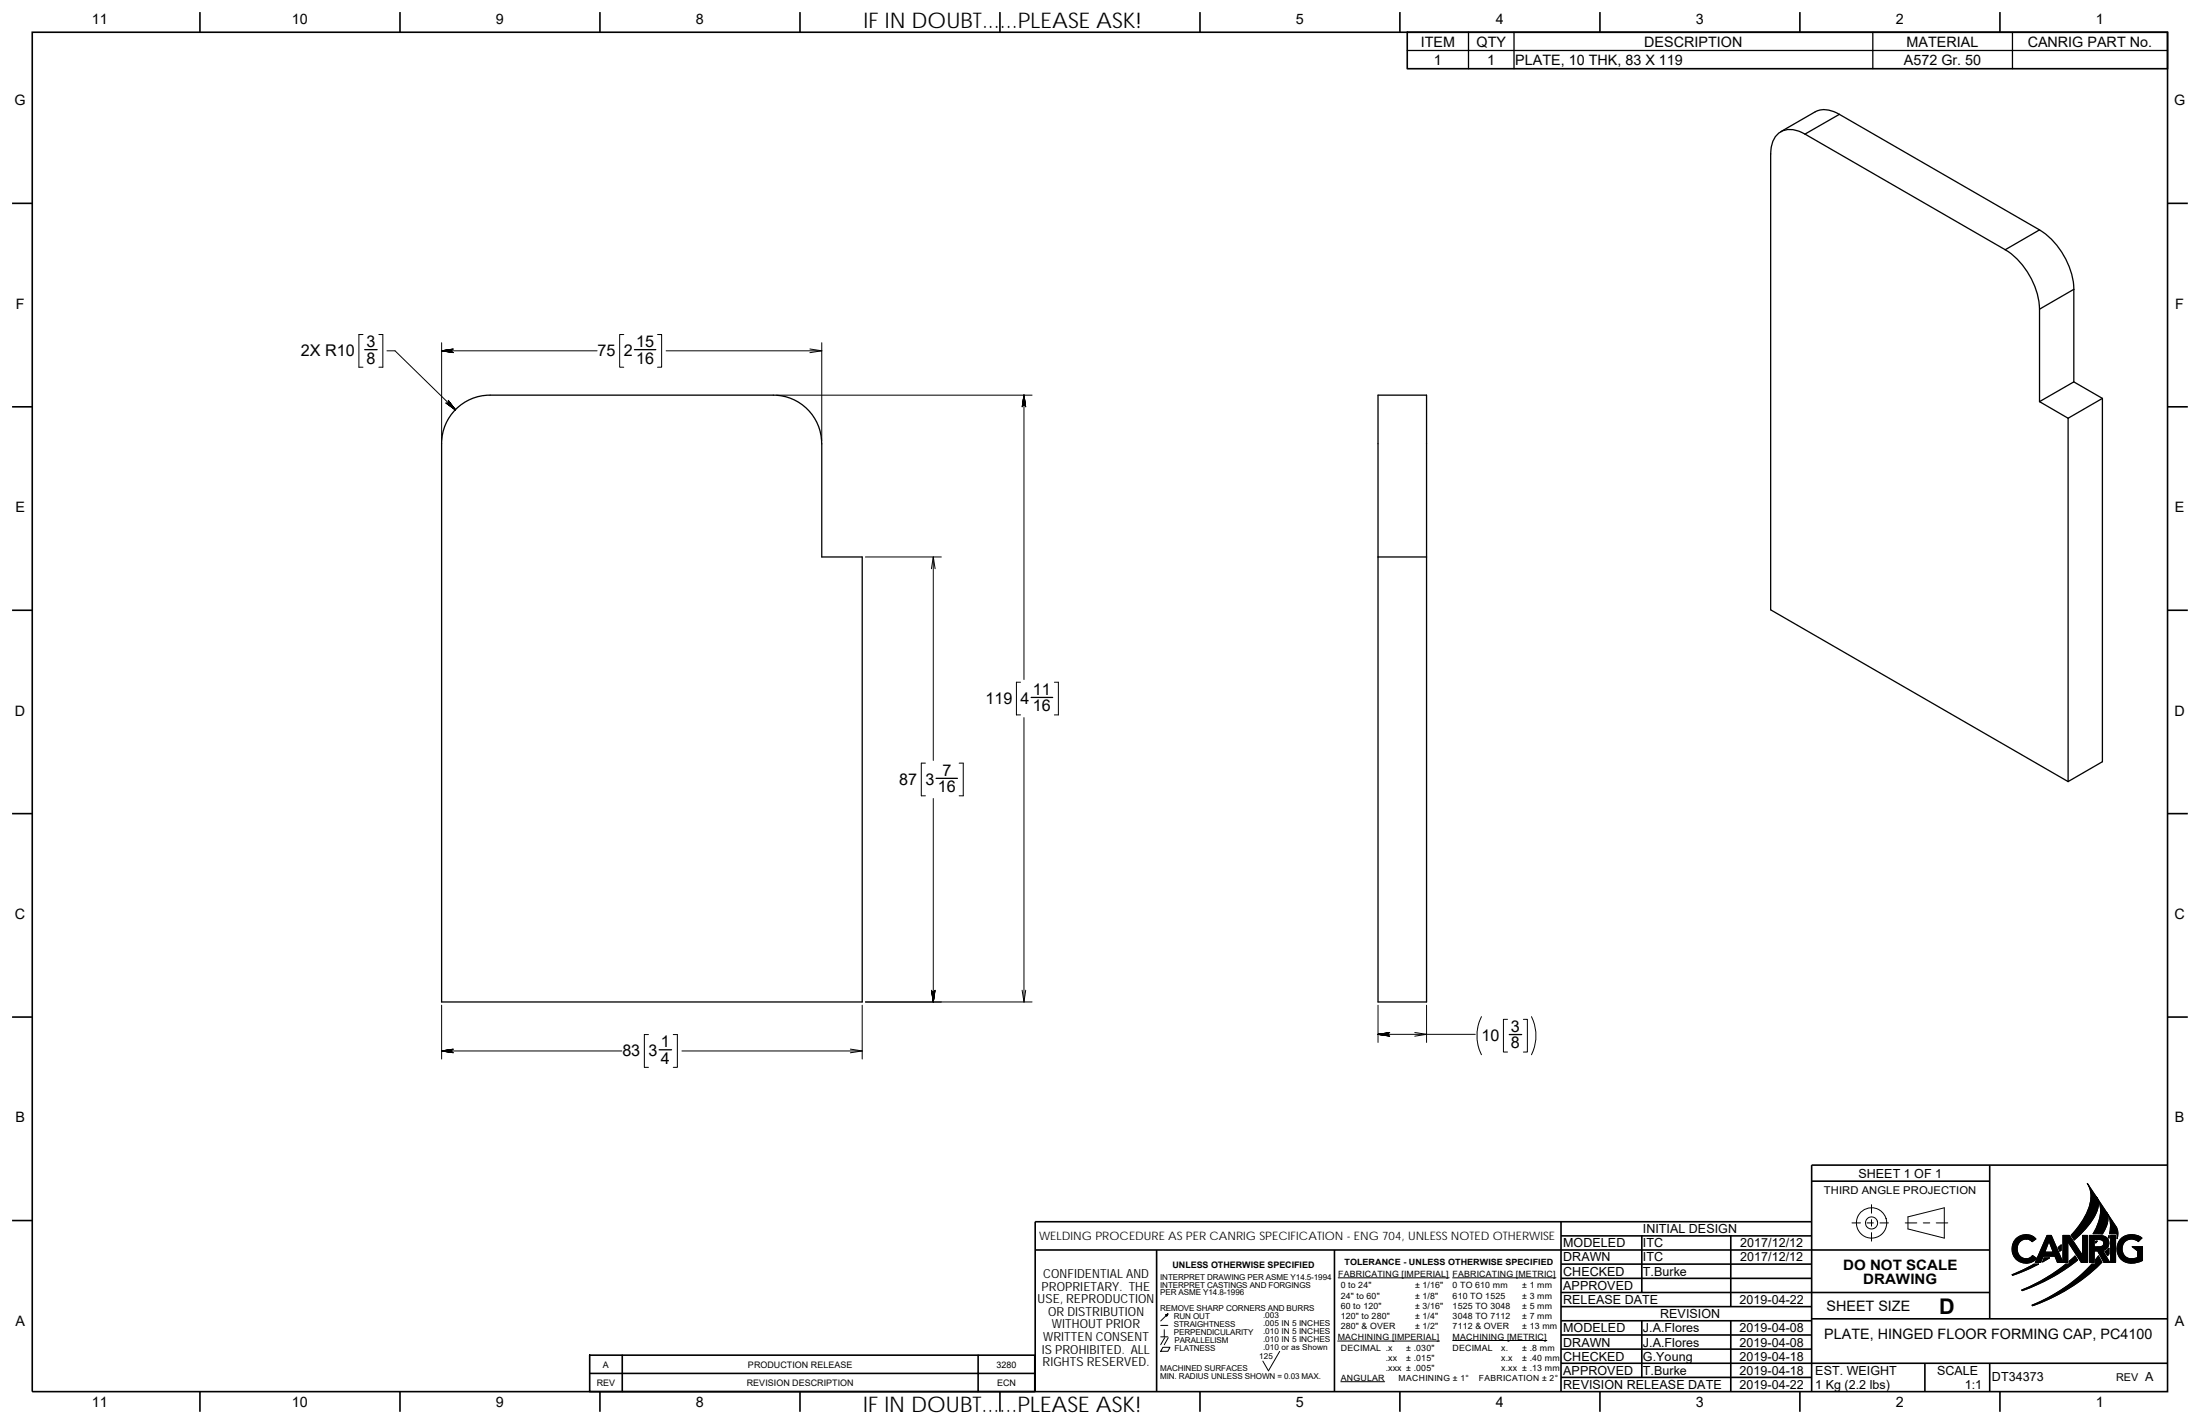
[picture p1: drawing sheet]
<svg xmlns="http://www.w3.org/2000/svg" width="432mm" height="279mm" viewBox="0 0 432 279" stroke-linecap="round" stroke-linejoin="round" font-family="sans-serif">
<g fill="none" stroke="#000" stroke-width=".32">
<path d="M6.3 6.3h419.1v266.8h-419.1zM39.2 2.4v3.9M78.5 2.4v3.9M117.8 2.4v3.9M157 2.4v3.9M196.3 2.4v3.9M235.5 2.4v3.9M274.8 2.4v3.9M276.2 6.3h149.2v7.2h-149.2zM314 2.4v3.9M353.3 2.4v3.9M392.5 2.4v3.9"/>
<path d="M2.4 39.9h3.9M425.4 39.9h4M2.4 79.8h3.9M425.4 79.8h4M2.4 119.7h3.9M425.4 119.7h4M6.3 139.7h.1M425.4 139.7h.1M2.4 159.6h3.9M425.4 159.6h4M2.4 199.6h3.9M425.4 199.6h4"/>
<path d="M2.4 239.5h3.9M306.4 239.7v33.3M355.6 231.8h34.9M355.6 239.7h-152.4v33.3M390.5 228.6v30.2M425.4 228.6h-69.8v44.4M425.4 239.5h4M203.2 245.3h187.3M227 245.3v27.7M261.9 245.3v27.7M306.4 259.1h49.2M306.4 256.4h49.2"/>
<path d="M306.4 253.6h84.1M306.4 250.8h49.2M306.4 248h49.2M306.4 242.5h49.2M322.2 259.1v11.2M322.2 242.5v11.1M339.7 242.5v13.9M339.7 259.1v14M355.6 258.8h69.8M39.2 273v4M78.5 273v4M115.7 269.5h87.4"/>
<path d="M115.7 265.9h87.4v7.1h-87.4zM117.8 273v4M122.1 265.9v7.1M157 273v4M192 265.9v7.1M196.3 273v4M235.5 273v4M274.8 273v4M306.4 264.7h49.2M306.4 270.3h49.2M306.4 267.5h119M306.4 261.9h49.2"/>
<path d="M314 273v4M353.3 273v4M377.8 267.5v5.6M390.5 267.5v5.5M392.5 273v4"/>
</g>
<g fill="none" stroke="#000" stroke-width=".2">
<path d="M71.2 65.6h-.8v6.5h.8M74.4 65.6h.7v6.5h-.7M75.9 68.8h1.6l11.9 11.6M86.7 67.2v19.2M86.7 68.8h30.5M122.4 65.6h-.8v6.5h.8M129.1 65.6h.8v6.5h-.8M130.7 68.8h30.6M152.4 77.5h50.2M159 68.5l2.3 .3M161.3 67.2v19.2M161.3 68.8l-2.3 .4"/>
<path d="M201 77.5v55.8M169.9 109.3h14.9M183.2 109.3l-.4 2.3M183.2 109.3v39.9M183.2 109.3l.3 2.3M200.3 133.9h-.8v6.4h.8M206.9 133.9h.8v6.4h-.8M181.6 149.7h-.8v6.4h.8M183.2 156.7v39.9M188.3 149.7h.8v6.4h-.8M201 140.8v55.8M86.7 197.2v10.6"/>
<path d="M169.2 197.2v10.6M169.9 196.6h32.7M200.6 194.3l.4 2.3M201.3 194.3l-.3 2.3M270.5 197.2v7.3M280 197.2v7.3M290.8 199.5a8.4 8.4 0 0 0 0 7.4M300.6 199.5a8.4 8.4 0 0 1 0 7.4M86.7 206.2h35.3M127.3 203h-.8v6.4h.8M132.1 203h.8v6.4h-.8M133.8 206.2h35.4"/>
<path d="M166.9 205.8l2.3 .4M169.2 206.2l-2.3 .4M270.5 202.9h19.1M277.7 202.6l2.3 .3-2.3 .4M295.9 200h-.8v6.4h.8M299 200h.8v6.4h-.8M363.5 239.9h1.7M366.4 239.9h1.3M367.3 236.4v1.6M367.3 239.3v1.3M369 239.9h1.6M374 239.9h2.2"/>
<path d="M374.5 238.8l7.1-1.8v5.9l-7.1-1.8zM377.5 239.9h1.3M380 239.9h2.3M409.7 232.2l1.8 2.7 .3 .7a4.5 4.5 0 0 1-1.1 3.7l-1.3 1.7-2.3 2.3-.6-.9a13.7 13.7 0 0 0 3.9-7.3 4.5 4.5 0 0 0-.7-2.9zM411.5 234.9l1.9 2.8a4 4 0 0 1-.8 4.4h-1.8a7.6 7.6 0 0 0 1.1-6.4zM413.5 238l1.9 2.7a2.76 2.76 0 0 1 .1 2.3v-.9h-1.5a5.2 5.2 0 0 0-.5-4.1zM229.2 257.8l-1.4 1.4M262.7 250.7h21.7M285.1 250.7h20.3M367.3 241.9v1.6M394.9 250.1l4.3-2.1h.9l-3.3 1.6-1.8 .6zM395.5 243.3a2.95 2.95 0 0 1 2.9-1l.6 .3 .6 .5-.7 .5-.7-.4h-.9l-.6 .2-.5 .5a2.2 2.2 0 0 0 0 2.3l.5 .5 .6 .3 1-.1 .6-.6 .8 .6a2.72 2.72 0 0 1-3.1 .7 2.72 2.72 0 0 1-1.7-2.6l.1-.7z"/>
<path d="M396.8 253.1a35.2 35.2 0 0 0 8.7-5.1h.6v-.6l1.2-1 .5 .8a36.6 36.6 0 0 1-10.9 6zM398.8 256.1a32.9 32.9 0 0 0 11.8-8.1h.7a1.97 1.97 0 0 1 .6-1.6l.6 1.3a35.8 35.8 0 0 1-13.6 8.5zM401.2 246.8h1.1l-1.4 .8zM401.8 242.4h.8l2.3 5.3v-5.3h1.3l2.5 3.9v-3.9h1v5.3h-1.2l-2.6-4.1-.1 4.1h-2l-.5-1.2h-2.3l-.5 1.2h-1zM402.2 243.5l.8 2.2h-1.7zM404 244.8l.6-.5v1l-.3 .2zM410.1 242.4h2.5l.6 .2 .4 .4 .3 .6-.1 1-.5 .5-.6 .3 1.4 2.3h-1.2l-1.2-2.3h-.7v2.3h-.9zM411 243.2l1.6 .2 .3 .4-.1 .5-.6 .3h-1.2zM411.3 243.5h.3l-.3 .4zM413.2 245.6l.7-.7v1.1l-.2 .4zM413.9 242.4v.5l-.1-.1zM414.3 242.4h.9v5.3h-.9z"/>
<path d="M419.7 243.6a2.01 2.01 0 0 0-2.1-.4l-.7 .6a2.14 2.14 0 0 0 0 2.5l.5 .4 .5 .3h.8l.8-.3 .1-1.3-1.1-.8h2M420.4 242.9a2.93 2.93 0 0 0-3.7-.2 2.93 2.93 0 0 0-.9 3.6l.7 1a2.66 2.66 0 0 0 1.9 .5l1.3-.1 .8-.4M227.8 260.1h1.4M227.8 262.3h1.4M228.2 264.4h1.4l-.4 .7h-1.4zM228.5 260.9v1.4M228.6 262.5l-.8 1.3M229.3 262.5l-.8 1.3M251.2 265.2l-2.2 3.8-1.1-1.9M262.6 263.1h19.9M263.2 271.1h8.6M285.1 263h18.5"/>
<circle cx="367.3" cy="240" r="1.19"/>
<circle cx="367.3" cy="240" r="2.98"/>
</g>
<g fill="#000" stroke="#000" stroke-width=".2">
<path d="M86.7 68.8l2.3-.3z" fill-rule="evenodd"/>
<path d="M86.7 68.8l2.2-.3z" fill-rule="evenodd"/>
<path d="M86.7 68.8l2.1-.2z" fill-rule="evenodd"/>
<path d="M86.7 68.8l2-.1-.1 .1z" fill-rule="evenodd"/>
<path d="M86.7 68.8h1.9v.1z" fill-rule="evenodd"/>
<path d="M86.7 68.8l1.9 .1 .1 .1z" fill-rule="evenodd"/>
<path d="M86.7 68.8l2.1 .3z" fill-rule="evenodd"/>
<path d="M86.7 68.8l2.2 .4z" fill-rule="evenodd"/>
<path d="M86.7 68.8l2.3 .4z" fill-rule="evenodd"/>
<path d="M201 77.5l-.4 2.3z" fill-rule="evenodd"/>
<path d="M201 77.5l-.3 2.2z" fill-rule="evenodd"/>
<path d="M201 77.5l-.3 2.1z" fill-rule="evenodd"/>
<path d="M201 77.5l-.1 2-.1 .1z" fill-rule="evenodd"/>
<path d="M201 77.5v2h-.1z" fill-rule="evenodd"/>
<path d="M201 77.5l.1 2.1-.1-.1z" fill-rule="evenodd"/>
<path d="M201 77.5l.2 2.1z" fill-rule="evenodd"/>
<path d="M201 77.5l.3 2.2z" fill-rule="evenodd"/>
<path d="M201 77.5l.3 2.3z" fill-rule="evenodd"/>
<path d="M87.5 79.1l1.9 1.3z" fill-rule="evenodd"/>
<path d="M87.6 79.1l1.8 1.3z" fill-rule="evenodd"/>
<path d="M87.7 79.1l1.7 1.3z" fill-rule="evenodd"/>
<path d="M87.8 79.1h.1l1.5 1.3z" fill-rule="evenodd"/>
<path d="M88 79l1.4 1.4-1.5-1.3z" fill-rule="evenodd"/>
<path d="M88.1 78.9l1.3 1.5-1.4-1.4z" fill-rule="evenodd"/>
<path d="M88.1 78.8l1.3 1.6z" fill-rule="evenodd"/>
<path d="M88 78.7l1.4 1.7z" fill-rule="evenodd"/>
<path d="M88 78.5l1.4 1.9z" fill-rule="evenodd"/>
<path d="M182.8 194.3l.4 2.3z" fill-rule="evenodd"/>
<path d="M182.9 194.4l.3 2.2z" fill-rule="evenodd"/>
<path d="M182.9 194.5l.3 2.1z" fill-rule="evenodd"/>
<path d="M183 194.6h.1l.1 2z" fill-rule="evenodd"/>
<path d="M183.1 194.6h.1v2z" fill-rule="evenodd"/>
<path d="M183.2 194.6h.1l-.1 2z" fill-rule="evenodd"/>
<path d="M183.4 194.5l-.2 2.1z" fill-rule="evenodd"/>
<path d="M183.5 194.4l-.3 2.2z" fill-rule="evenodd"/>
<path d="M183.5 194.3l-.3 2.3z" fill-rule="evenodd"/>
<path d="M86.7 206.2l2.3-.4z" fill-rule="evenodd"/>
<path d="M86.7 206.2l2.2-.3z" fill-rule="evenodd"/>
<path d="M86.7 206.2l2.1-.2z" fill-rule="evenodd"/>
<path d="M86.7 206.2l2-.2-.1 .1z" fill-rule="evenodd"/>
<path d="M86.7 206.2l1.9-.1v.2z" fill-rule="evenodd"/>
<path d="M86.7 206.2l1.9 .1 .1 .1z" fill-rule="evenodd"/>
<path d="M86.7 206.2l2.1 .3z" fill-rule="evenodd"/>
<path d="M86.7 206.2l2.2 .3z" fill-rule="evenodd"/>
<path d="M86.7 206.2l2.3 .4z" fill-rule="evenodd"/>
<path d="M270.5 202.9l2.3-.3z" fill-rule="evenodd"/>
<path d="M270.5 202.9l2.1-.3z" fill-rule="evenodd"/>
<path d="M270.5 202.9l2.1-.2z" fill-rule="evenodd"/>
<path d="M270.5 202.9l2-.1-.1 .1z" fill-rule="evenodd"/>
<path d="M270.5 202.9h1.9v.1z" fill-rule="evenodd"/>
<path d="M270.5 202.9l1.9 .1 .1 .1z" fill-rule="evenodd"/>
<path d="M270.5 202.9l2.1 .3z" fill-rule="evenodd"/>
<path d="M270.5 202.9l2.1 .4z" fill-rule="evenodd"/>
<path d="M270.5 202.9l2.3 .4z" fill-rule="evenodd"/>
<path d="M409.7 232.2l1.9 2.8a3.5 3.5 0 0 1-.5 3.7l-1.9 2.5-2.1 2.1-.6-.9a13.9 13.9 0 0 0 3.9-7.2 4.5 4.5 0 0 0-.7-3z" fill-rule="evenodd"/>
<path d="M228.9 258l.3-.2z" fill-rule="evenodd"/>
<path d="M228.7 258l.5-.2z" fill-rule="evenodd"/>
<path d="M228.9 258.1l.3-.3-.2 .3z" fill-rule="evenodd"/>
<path d="M229.2 257.8l-.2 .5z" fill-rule="evenodd"/>
<path d="M394.9 250.1l4.3-2.1h.9l-4.1 1.9-1 .3z" fill-rule="evenodd"/>
<path d="M395.8 243a2.65 2.65 0 0 1 3.8 .1l-.7 .5a1.77 1.77 0 0 0-2.3-.2 1.77 1.77 0 0 0-.6 2.2 1.66 1.66 0 0 0 1.2 1.3 1.66 1.66 0 0 0 1.7-.6l.8 .6a2.78 2.78 0 0 1-4 .1 2.78 2.78 0 0 1 .1-4z" fill-rule="evenodd"/>
<path d="M398.8 256.1l2.6-1.2 2.3-1.3a27.7 27.7 0 0 0 5.4-4l1.5-1.6h.7v-.9l.6-.7 .6 1.3a35.8 35.8 0 0 1-13.6 8.5z" fill-rule="evenodd"/>
<path d="M401.8 242.4l-2.3 5.3h1l.5-1.2h2.3l.5 1.2h1.1l-2.3-5.3zM402.2 243.5l.8 2.2h-1.7z" fill-rule="evenodd"/>
<path d="M401.2 246.8h1.1l-1.4 .8z" fill-rule="evenodd"/>
<path d="M404.1 244.6l.5-.3v1l-.3 .2-.3-.7z" fill-rule="evenodd"/>
<path d="M396.8 253.1l2.3-1 2.5-1.4 3.9-2.7h.6v-.6l1.2-1 .5 .8a37 37 0 0 1-10.9 6z" fill-rule="evenodd"/>
<path d="M404.9 242.4h1.3l2.5 3.9v-3.9h1v5.3h-1.2l-2.6-4.1-.1 4.1h-.9z" fill-rule="evenodd"/>
<path d="M411.3 243.5h.3l-.3 .4z" fill-rule="evenodd"/>
<path d="M411.6 235l1.8 2.7a4.2 4.2 0 0 1-.8 4.4h-1.8a7.7 7.7 0 0 0 1.2-6.3z" fill-rule="evenodd"/>
<path d="M411 243.2h1.3l.5 .3a.77 .77 0 0 1 0 .9 .77 .77 0 0 1-.9 .2h-.9zM410.1 242.4v5.3h.9v-2.3h.7l1.2 2.3h1.2l-1.4-2.3a1.52 1.52 0 0 0 1.2-1.9 1.52 1.52 0 0 0-1.9-1.1z" fill-rule="evenodd"/>
<path d="M413.2 245.6l.7-.7v1.1l-.2 .4z" fill-rule="evenodd"/>
<path d="M413.9 242.4v.5l-.1-.1z" fill-rule="evenodd"/>
<path d="M414.3 242.4v5.3h.9v-5.3z" fill-rule="evenodd"/>
<path d="M413.5 238l1.8 2.7a2.99 2.99 0 0 1 .2 2.3v-.9h-1.5a5.1 5.1 0 0 0-.5-4.1z" fill-rule="evenodd"/>
<path d="M416.5 242.8a3.3 3.3 0 0 1 3.9 .1l-.7 .7a1.94 1.94 0 0 0-2.6 .1 1.94 1.94 0 0 0-.2 2.6 1.94 1.94 0 0 0 2.6 .4l.1-1.3-1.1-.8h2v2.7a3.5 3.5 0 0 1-4.4-.5 2.91 2.91 0 0 1 .4-4z" fill-rule="evenodd"/>
</g>
<g fill="none" stroke="#000" stroke-width=".25">
<path d="M276.2 9.9h149.2M288.2 6.3v7.2M297.2 6.3v7.2M367.6 6.3v7.2M395 6.3v7.2M354.3 26.3l39.3 22.7M354.3 26.3a4.5 4.5 0 0 0-5.4 0 5.1 5.1 0 0 0-1.4 3.9v89.5l58.4 33.7M361 22.4l-6.7 3.9M361 22.4l39.3 22.7M361 22.4a4.9 4.9 0 0 0-4.7-.5l-6.8 3.9M393.6 49l6.7-3.9a14.9 14.9 0 0 1 6.7 11.7M393.6 49a14.9 14.9 0 0 1 6.7 11.7"/>
<path d="M407 56.8l-6.7 3.9M407 56.8v18.1M71.6 68.6h2.4M124.5 68.6h4.2M270.5 77.5h9.5v119.1h-9.5zM400.3 60.7v18.1M400.3 78.8l5.6 3.3M407 74.9l-6.7 3.9M407 74.9l5.6 3.3v71.3l-6.7 3.9M412.6 78.2l-6.7 3.9M89.1 80.7a9.4 9.4 0 0 1 7.1-3.2h55.6a9.5 9.5 0 0 1 9.5 9.6v22.2h7.9v87.3h-82.5v-109.5a9.4 9.4 0 0 1 2.4-6.4zM405.9 82.1v71.3"/>
<path d="M270.5 109.3h9.5M202.4 136.8h4.2M183.7 152.7h4.2M129.4 206h2.4M296.2 203h2.5"/>
</g>
<g font-size="4.2">
<text x="169.5" y="5.4">IF IN DOUBT......PLEASE ASK!</text>
<text x="380.6" y="257.7">D</text>
<text x="169.4" y="277">IF IN DOUBT......PLEASE ASK!</text>
</g>
<g font-size="3.2">
<text x="59.1" y="69.9">2X R10</text>
<text x="71.9" y="68.1">3</text>
<text x="71.9" y="71.4">8</text>
<text x="117.3" y="69.9">75</text>
<text x="122.4" y="69.9">2</text>
<text x="124.9" y="71.4">16</text>
<text x="124.9" y="68.1">15</text>
<text x="202.7" y="136.3">11</text>
<text x="193.4" y="138.1">119</text>
<text x="200.3" y="138.1">4</text>
<text x="202.7" y="139.6">16</text>
<text x="176.5" y="154">87</text>
<text x="181.6" y="154">3</text>
<text x="184.1" y="155.4">16</text>
<text x="185" y="152.2">7</text>
<text x="296.5" y="202.5">3</text>
<text x="122.2" y="207.3">83</text>
<text x="127.3" y="207.3">3</text>
<text x="129.7" y="208.7">4</text>
<text x="129.7" y="205.5">1</text>
<text x="290.8" y="204.3">10</text>
<text x="296.5" y="205.7">8</text>
</g>
<g font-size="2.8">
<text x="18.1" y="4.7">11</text>
<text x="57.3" y="4.7">10</text>
<text x="97.3" y="4.7">9</text>
<text x="136.6" y="4.7">8</text>
<text x="254.4" y="4.7">5</text>
<text x="293.6" y="4.7">4</text>
<text x="332.9" y="4.7">3</text>
<text x="372.1" y="4.7">2</text>
<text x="411.4" y="4.7">1</text>
<text x="278.8" y="9.2">ITEM</text>
<text x="289.8" y="9.2">QTY</text>
<text x="322.7" y="9.2">DESCRIPTION</text>
<text x="374.2" y="9.2">MATERIAL</text>
<text x="398" y="9.2">CANRIG PART No.</text>
<text x="281.4" y="12.7">1</text>
<text x="291.9" y="12.7">1</text>
<text x="297.4" y="12.7">PLATE, 10 THK, 83 X 119</text>
<text x="373.7" y="12.7">A572 Gr. 50</text>
<text x="2.9" y="20.7">G</text>
<text x="426.7" y="20.7">G</text>
<text x="3.1" y="60.6">F</text>
<text x="427" y="60.6">F</text>
<text x="3" y="100.5">E</text>
<text x="426.9" y="100.5">E</text>
<text x="2.9" y="140.4">D</text>
<text x="426.8" y="140.4">D</text>
<text x="2.9" y="180.3">C</text>
<text x="426.8" y="180.3">C</text>
<text x="3" y="220.2">B</text>
<text x="426.9" y="220.2">B</text>
<text x="361.8" y="249.1">DO NOT SCALE</text>
<text x="365.7" y="251.9">DRAWING</text>
<text x="358.5" y="257.2">SHEET SIZE</text>
<text x="3" y="260.2">A</text>
<text x="358.1" y="262.7">PLATE, HINGED FLOOR FORMING CAP, PC4100</text>
<text x="426.9" y="260.2">A</text>
<text x="18.1" y="276.2">11</text>
<text x="57.3" y="276.2">10</text>
<text x="97.3" y="276.2">9</text>
<text x="136.6" y="276.2">8</text>
<text x="254.4" y="276.2">5</text>
<text x="293.6" y="276.2">4</text>
<text x="332.9" y="276.2">3</text>
<text x="372.1" y="276.2">2</text>
<text x="411.4" y="276.2">1</text>
</g>
<g font-size="2.5">
<text x="364.8" y="231.1">SHEET 1 OF 1</text>
<text x="306.8" y="244.7">MODELED</text>
<text x="322.5" y="242">INITIAL DESIGN</text>
<text x="322.5" y="244.7">ITC</text>
<text x="341.6" y="244.7">2017/12/12</text>
<text x="204.7" y="250.8">CONFIDENTIAL AND</text>
<text x="306.8" y="247.5">DRAWN</text>
<text x="306.8" y="250.3">CHECKED</text>
<text x="322.5" y="250.3">T.Burke</text>
<text x="322.5" y="247.5">ITC</text>
<text x="341.6" y="247.5">2017/12/12</text>
<text x="203.7" y="255.7">USE, REPRODUCTION</text>
<text x="204.4" y="253.2">PROPRIETARY. THE</text>
<text x="306.8" y="253.1">APPROVED</text>
<text x="306.8" y="255.9">RELEASE DATE</text>
<text x="341.4" y="255.9">2019-04-22</text>
<text x="204.7" y="263.1">WRITTEN CONSENT</text>
<text x="205.7" y="258.2">OR DISTRIBUTION</text>
<text x="206.5" y="260.6">WITHOUT PRIOR</text>
<text x="306.8" y="261.4">MODELED</text>
<text x="322.5" y="261.4">J.A.Flores</text>
<text x="325.8" y="258.6">REVISION</text>
<text x="341.4" y="261.4">2019-04-08</text>
<text x="204.5" y="265.6">IS PROHIBITED. ALL</text>
<text x="204.6" y="268.1">RIGHTS RESERVED.</text>
<text x="306.8" y="269.7">APPROVED</text>
<text x="306.8" y="267">CHECKED</text>
<text x="306.8" y="264.2">DRAWN</text>
<text x="322.5" y="269.7">T.Burke</text>
<text x="322.5" y="264.2">J.A.Flores</text>
<text x="322.5" y="267">G.Young</text>
<text x="341.4" y="264.2">2019-04-08</text>
<text x="341.4" y="267">2019-04-18</text>
<text x="341.4" y="269.7">2019-04-18</text>
<text x="356.3" y="269.7">EST. WEIGHT</text>
<text x="380.2" y="269.7">SCALE</text>
<text x="306.8" y="272.5">REVISION RELEASE DATE</text>
<text x="341.4" y="272.5">2019-04-22</text>
<text x="356.3" y="272.5">1 Kg (2.2 lbs)</text>
<text x="385.6" y="272.6">1:1</text>
<text x="391" y="271">DT34373</text>
<text x="421" y="271">A</text>
</g>
<text font-size="2.3" x="203.9" y="243.3">WELDING PROCEDURE AS PER CANRIG SPECIFICATION - ENG 704, UNLESS NOTED OTHERWISE</text>
<g font-size="2.1">
<text x="358" y="234.2">THIRD ANGLE PROJECTION</text>
<text x="415.4" y="271">REV</text>
</g>
<g font-size="1.8">
<text x="230.1" y="248.7">UNLESS OTHERWISE SPECIFIED</text>
<text x="118.3" y="268.4">A</text>
<text x="146.8" y="268.4">PRODUCTION RELEASE</text>
<text x="195.6" y="268.4">3280</text>
<text x="117.1" y="271.9">REV</text>
<text x="146.6" y="271.9">REVISION DESCRIPTION</text>
<text x="195.7" y="271.9">ECN</text>
</g>
<g font-size="1.7">
<text x="262.7" y="250.5">FABRICATING [IMPERIAL] FABRICATING [METRIC]</text>
<text x="263.9" y="248.3">TOLERANCE - UNLESS OTHERWISE SPECIFIED</text>
<text x="263.1" y="252.7">0 to 24&quot;</text>
<text x="263.1" y="254.8">24&quot; to 60&quot;</text>
<text x="263.1" y="256.8">60 to 120&quot;</text>
<text x="277.7" y="252.7">± 1/16&quot;</text>
<text x="277.7" y="254.8">± 1/8&quot;</text>
<text x="277.7" y="256.8">± 3/16&quot;</text>
<text x="285.1" y="256.8">1525 TO 3048</text>
<text x="285.1" y="254.8">610 TO 1525</text>
<text x="285.1" y="252.7">0 TO 610 mm</text>
<text x="298.8" y="254.8">± 3 mm</text>
<text x="298.8" y="252.7">± 1 mm</text>
<text x="298.8" y="256.8">± 5 mm</text>
<text x="262.6" y="262.9">MACHINING [IMPERIAL]</text>
<text x="263.1" y="258.8">120&quot; to 280&quot;</text>
<text x="263.1" y="260.7">280&quot; &amp; OVER</text>
<text x="277.7" y="260.7">± 1/2&quot;</text>
<text x="277.7" y="258.8">± 1/4&quot;</text>
<text x="285.1" y="262.8">MACHINING [METRIC]</text>
<text x="285.1" y="258.8">3048 TO 7112</text>
<text x="285.1" y="260.7">7112 &amp; OVER</text>
<text x="298.8" y="258.8">± 7 mm</text>
<text x="298.8" y="260.7">± 13 mm</text>
<text x="263.2" y="265.1">DECIMAL .x</text>
<text x="272" y="268.9">.xxx ± .005&quot;</text>
<text x="272" y="267">.xx</text>
<text x="276" y="265.1">± .030&quot;</text>
<text x="276" y="267">± .015&quot;</text>
<text x="285.1" y="265.1">DECIMAL</text>
<text x="294.7" y="265.1">x.</text>
<text x="294.7" y="268.9">x.xx ± .13 mm</text>
<text x="294.7" y="267">x.x</text>
<text x="298.8" y="267">± .40 mm</text>
<text x="298.8" y="265.1">± .8 mm</text>
<text x="263.2" y="270.9">ANGULAR</text>
<text x="274.5" y="270.9">MACHINING ± 1°</text>
<text x="290.3" y="270.9">FABRICATION ± 2°</text>
</g>
<g font-size="1.6">
<text x="227.7" y="251.1">INTERPRET DRAWING PER ASME Y14.5-1994</text>
<text x="227.7" y="252.6">INTERPRET CASTINGS AND FORGINGS</text>
<text x="227.7" y="254.2">PER ASME Y14.8-1996</text>
<text x="227.7" y="257.3">REMOVE SHARP CORNERS AND BURRS</text>
<text x="230.4" y="258.8">RUN OUT</text>
<text x="230.4" y="260.4">STRAIGHTNESS</text>
<text x="230.4" y="261.9">PERPENDICULARITY</text>
<text x="230.5" y="263.5">PARALLELISM</text>
<text x="247.9" y="258.6">.003</text>
<text x="247.9" y="260.2">.005 IN 5 INCHES</text>
<text x="247.9" y="261.7">.010 IN 5 INCHES</text>
<text x="247.9" y="263.3">.010 IN 5 INCHES</text>
<text x="227.7" y="268.9">MACHINED SURFACES</text>
<text x="230.5" y="265">FLATNESS</text>
<text x="247.2" y="266.7">125</text>
<text x="247.9" y="264.8">.010 or as Shown</text>
<text x="227.7" y="270.5">MIN. RADIUS UNLESS SHOWN = 0.03 MAX.</text>
</g>
</svg>
